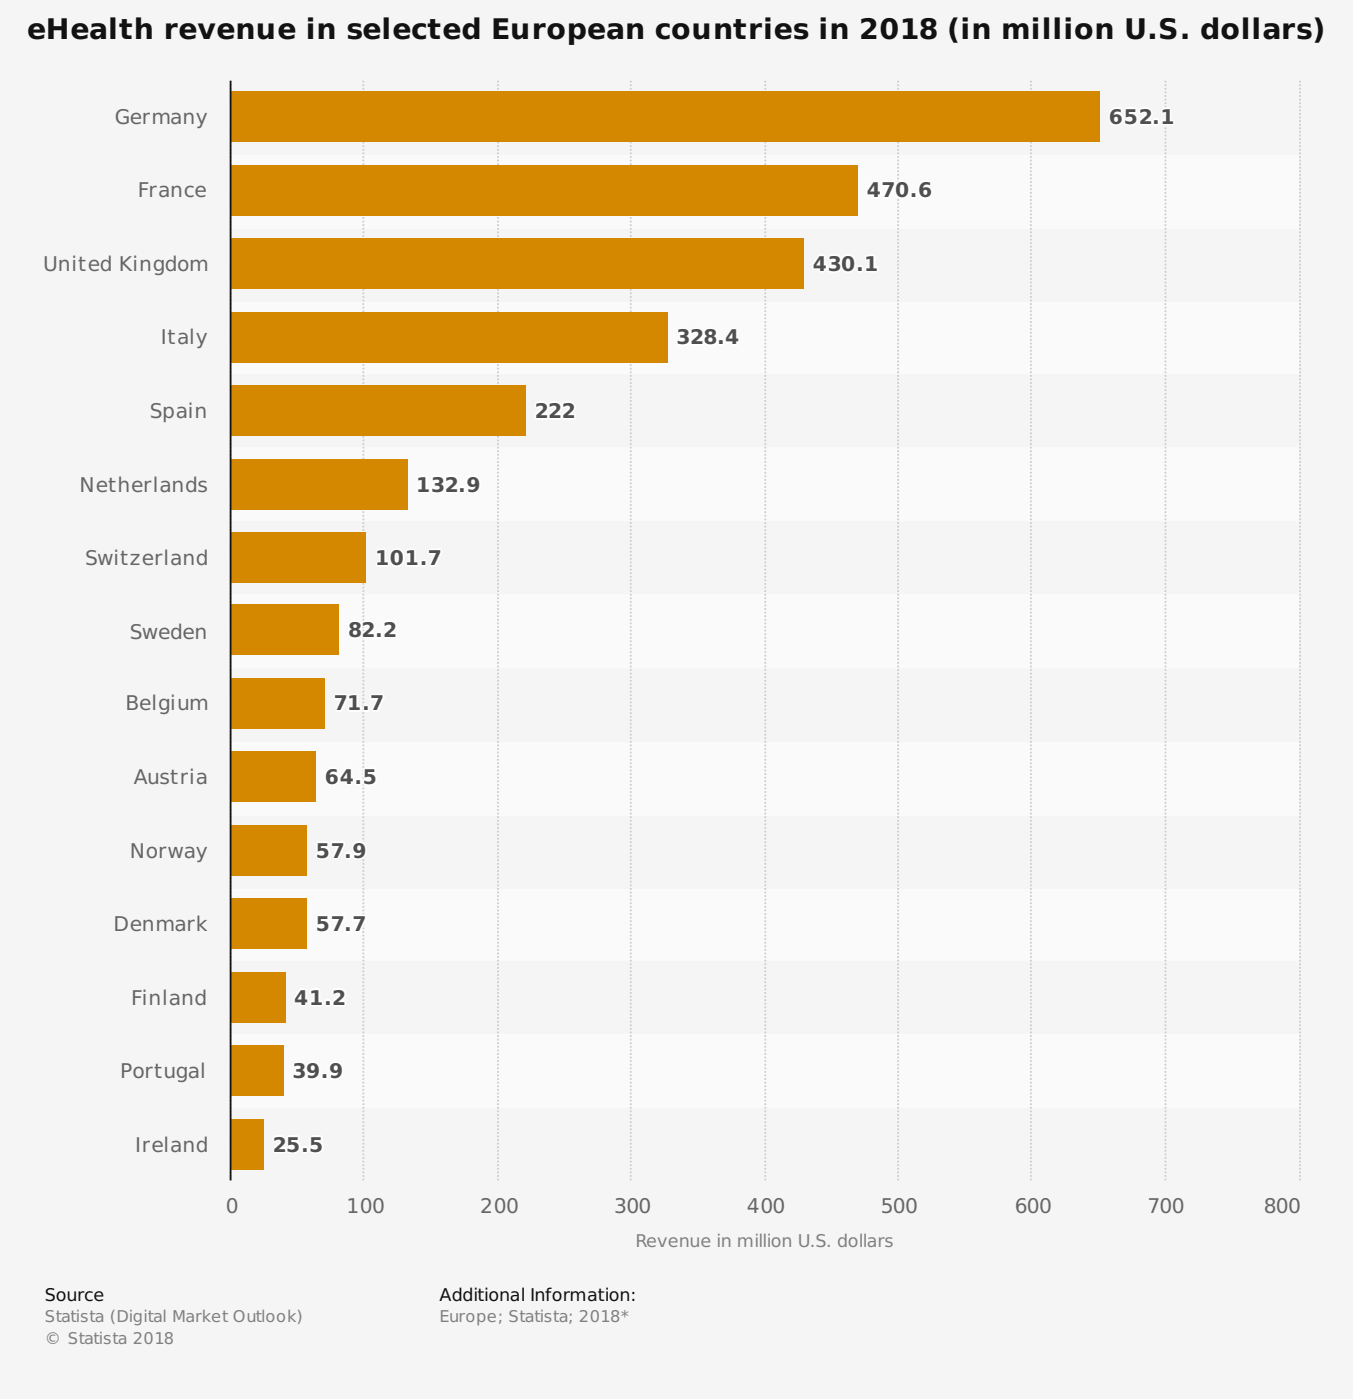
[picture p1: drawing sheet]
<svg xmlns="http://www.w3.org/2000/svg" width="353mm" height="365mm" viewBox="0 0 353 365" stroke-linecap="round" stroke-linejoin="round" font-family="sans-serif">
<path d="M0 0h352.8v364.8h-352.8z" fill="#f5f5f5"/>
<g fill="#fafafa">
<path d="M60.4 40.5h278.3v19.2h-278.3z"/>
<path d="M60.4 78.8h278.3v18.8h-278.3z"/>
<path d="M60.4 116.7h278.3v19.2h-278.3z"/>
<path d="M60.4 155.1h278.3v19.2h-278.3z"/>
<path d="M60.4 193.5h278.3v19.1h-278.3z"/>
<path d="M60.4 231.8h278.3v18.7h-278.3z"/>
<path d="M60.4 269.7h278.3v19.2h-278.3z"/>
</g>
<path d="M60.1 21.1v286.8M94.7 21.1v286.8M129.8 21.1v286.8M164.5 21.1v286.8M199.5 21.1v286.8M234.2 21.1v286.8M268.8 21.1v286.8M303.9 21.1v286.8M339 21.1v286.8" fill="none" stroke="#cdcdcd" stroke-width=".47" stroke-dasharray=".5 .5" stroke-linecap="butt"/>
<g fill="#d38800">
<path d="M60.3 23.9h226.5v13.1h-226.5z"/>
<path d="M60.3 43h163.3v13.1h-163.3z"/>
<path d="M60.3 62.2h149.3v13.1h-149.3z"/>
<path d="M60.3 81.4h113.7v13.1h-113.7z"/>
<path d="M60.3 100.6h76.8v13.1h-76.8z"/>
<path d="M60.3 119.8h45.9v13.1h-45.9z"/>
<path d="M60.3 139h35.1v13.1h-35.1z"/>
<path d="M60.3 157.7h28.1v13.1h-28.1z"/>
<path d="M60.3 176.9h24.4v13.1h-24.4z"/>
<path d="M60.3 196h22v13.1h-22z"/>
<path d="M60.3 215.2h19.7v13.1h-19.7z"/>
<path d="M60.3 234.4h19.7v13.1h-19.7z"/>
<path d="M60.3 253.6h14.1v13.1h-14.1z"/>
<path d="M60.3 272.8h13.6v13.1h-13.6z"/>
<path d="M60.3 292h8.5v13.1h-8.5z"/>
</g>
<g fill="none" stroke="#fff" stroke-width=".94">
<path d="M290 28.9a2.3 2.3 0 0 1 2.3-.4v.7a1.17 1.17 0 0 0-1.9 .8 1.36 1.36 0 0 1 2.2 .9 1.36 1.36 0 0 1-1.9 1.4 2.14 2.14 0 0 1-.7-3.4zM293.6 28.4h2.5v.8h-1.7v.6a1.4 1.4 0 0 1 2 1.2 1.4 1.4 0 0 1-1.9 1.4l-1.1-.3v-.8l.2 .1a.91 .91 0 0 0 1.1 .3 .91 .91 0 0 0 .5-1 1.46 1.46 0 0 0-1.6-.1zM297.3 28.6l.5-.1a1.54 1.54 0 0 1 2.3 1.2l-.4 .7-1.3 1.1h1.7v.8h-2.8v-.8l1.4-1.2a.75 .75 0 0 0 .2-1.1 .75 .75 0 0 0-1.2 0l-.4 .2zM301 31.3h.9v1h-.9zM303.1 28.6l1.9-.2v3.2h.9v.7h-2.7v-.7h.9v-2.5l-1 .2zM227.8 47.6h1.1v2.4h.5v.8h-.5v.7h-1v-.7h-1.7v-.9zM227.9 48.4v1.6h-1.1zM230.2 47.6h2.9v.6l-1.5 3.3h-.9l1.4-3.2h-1.9zM234.1 48.1a1.62 1.62 0 0 1 1.9-.4 1.62 1.62 0 0 1 .8 1.8 1.63 1.63 0 0 1-1.6 2 1.63 1.63 0 0 1-1.6-2zM234.9 48.3a.65 .65 0 0 1 .8 .1 .65 .65 0 0 1 .1 .8 1.27 1.27 0 0 1-.6 1.7 1.27 1.27 0 0 1-.6-1.7zM237.8 50.5h.9v1h-.9zM240.2 48.1a2.3 2.3 0 0 1 2.3-.4v.7a1.17 1.17 0 0 0-1.8 .8 1.36 1.36 0 0 1 2.1 .9 1.36 1.36 0 0 1-1.9 1.4 2.14 2.14 0 0 1-.7-3.4z"/>
<path d="M213.7 66.8h1.1v2.4h.6v.7h-.6v.7h-.9v-.7h-1.7v-.8zM213.9 67.6v1.6h-1.1zM216.3 66.9l.6-.1a1.56 1.56 0 0 1 2.1 .9l-.2 .6-.5 .3a1.1 1.1 0 0 1 .8 1.3 1.1 1.1 0 0 1-1.3 .8l-1.6-.2v-.7l.5 .2a.78 .78 0 0 0 .9 0 .78 .78 0 0 0 .4-.8l-1.2-.2v-.7h.5a.54 .54 0 0 0 .7-.5 .54 .54 0 0 0-.8-.4l-.9 .2zM220 67.2a1.62 1.62 0 0 1 2-.3 1.62 1.62 0 0 1 .8 1.8 1.63 1.63 0 0 1-1.6 2 1.63 1.63 0 0 1-1.6-2zM220.9 67.5a.65 .65 0 0 1 .7 .1 .65 .65 0 0 1 .2 .8 1.27 1.27 0 0 1-.6 1.6 1.27 1.27 0 0 1-.6-1.6zM223.8 69.7h.9v.9h-.9zM225.9 67l1.9-.2v3.2h.9v.6h-2.7v-.6h.9v-2.5l-1 .2zM176.9 86.1l.6-.2a1.56 1.56 0 0 1 2.1 1l-.2 .5-.5 .4a1.1 1.1 0 0 1 .7 1.3 1.1 1.1 0 0 1-1.3 .8l-1.6-.2v-.8l.6 .3a.78 .78 0 0 0 .9 0 .78 .78 0 0 0 .4-.8l-1.2-.2v-.7h.4a.54 .54 0 0 0 .8-.5 .54 .54 0 0 0-.9-.4l-.8 .2zM180.3 86.1l.5-.1a1.54 1.54 0 0 1 2.3 1.3l-.4 .7-1.3 1.1h1.7v.7h-2.8v-.7l1.4-1.2a.75 .75 0 0 0 .2-1.2 .75 .75 0 0 0-1.2 .1l-.4 .2zM184 86.4a1.84 1.84 0 0 1 2.7 .2l-.1 .7-.6 .5a1.13 1.13 0 0 1 .7 1.4 1.13 1.13 0 0 1-1.4 .7 1.13 1.13 0 0 1-1.5-.7 1.13 1.13 0 0 1 .8-1.4 .9 .9 0 0 1-.6-1.4zM187.5 88.8h.9v1h-.9zM190.9 86h1.1v2.4h.5v.7h-.5v.7h-1v-.7h-1.7v-.8z"/>
<path d="M191 86.8v1.6h-1.1zM139.9 105.3l.4-.1a1.54 1.54 0 0 1 2.3 1.2l-.4 .7-1.2 1.2h1.7v.7h-2.9v-.7l1.5-1.3a.75 .75 0 0 0 .1-1.1 .75 .75 0 0 0-1.1 0l-.4 .3zM143.4 105.3l.4-.1a1.54 1.54 0 0 1 2.3 1.2l-.4 .7-1.2 1.2h1.7v.7h-2.8v-.7l1.4-1.3a.75 .75 0 0 0 .1-1.1 .75 .75 0 0 0-1.1 0l-.4 .3zM146.9 105.3l.5-.1a1.54 1.54 0 0 1 2.3 1.2l-.4 .7-1.3 1.2h1.7v.7h-2.8v-.7l1.4-1.3a.75 .75 0 0 0 .2-1.1 .75 .75 0 0 0-1.2 0l-.4 .3zM109.1 124.5l1.9-.2v3.2h.9v.7h-2.7v-.7h.8v-2.5l-.9 .2zM112.9 124.4l.6-.1a1.56 1.56 0 0 1 2.1 1l-.2 .5-.5 .3a1.1 1.1 0 0 1 .8 1.3 1.1 1.1 0 0 1-1.3 .9l-1.6-.2v-.8l.5 .2a.78 .78 0 0 0 .9 .1 .78 .78 0 0 0 .4-.8l-1.2-.3v-.6h.5a.54 .54 0 0 0 .7-.6 .54 .54 0 0 0-.8-.3l-.9 .2zM116.4 124.5l.4-.1a1.54 1.54 0 0 1 2.3 1.2l-.4 .7-1.2 1.2h1.7v.7h-2.8v-.7l1.4-1.3a.75 .75 0 0 0 .1-1.1 .75 .75 0 0 0-1.1 0l-.4 .2zM120 127.2h1v1h-1zM122.3 124.6a1.63 1.63 0 0 1 1.9-.1 1.63 1.63 0 0 1 .7 1.7 1.96 1.96 0 0 1-2.8 1.9v-.7a1.18 1.18 0 0 0 1.9-.8 1.32 1.32 0 0 1-1.8-.1 1.32 1.32 0 0 1 .1-1.9zM98.4 143.7l1.8-.2v3.2h.9v.7h-2.7v-.7h.9v-2.5l-.9 .2zM102.3 144a1.62 1.62 0 0 1 2-.4 1.62 1.62 0 0 1 .8 1.9 1.63 1.63 0 0 1-1.6 2 1.63 1.63 0 0 1-1.6-2zM103.2 144.3a.65 .65 0 0 1 .7 0 .65 .65 0 0 1 .2 .8 1.27 1.27 0 0 1-.6 1.7 1.27 1.27 0 0 1-.6-1.7z"/>
<path d="M106.1 143.7l1.9-.2v3.2h.9v.7h-2.7v-.7h.8v-2.5l-.9 .2zM110 146.4h.9v1h-.9zM111.9 143.5h2.9v.6l-1.5 3.3h-1l1.5-3.1h-1.9zM91.3 162.6a1.84 1.84 0 0 1 2.7 .3v.7l-.7 .4a1.13 1.13 0 0 1 .7 1.5 1.13 1.13 0 0 1-1.4 .7 1.13 1.13 0 0 1-1.4-.7 1.13 1.13 0 0 1 .7-1.5 .9 .9 0 0 1-.6-1.4zM94.7 162.4l.5-.1a1.54 1.54 0 0 1 2.3 1.2l-.4 .7-1.3 1.2h1.7v.7h-2.8v-.7l1.4-1.3a.75 .75 0 0 0 .2-1.1 .75 .75 0 0 0-1.2 0l-.4 .2zM98.4 165.1h.9v1h-.9zM100.4 162.4l.4-.1a1.54 1.54 0 0 1 2.3 1.2l-.4 .7-1.2 1.2h1.7v.7h-2.8v-.7l1.4-1.3a.75 .75 0 0 0 .1-1.1 .75 .75 0 0 0-1.1 0l-.4 .2zM87.4 181.4h2.9v.6l-1.5 3.3h-1l1.4-3.1h-1.8zM91.1 181.6l1.9-.2v3.2h.9v.7h-2.7v-.7h.9v-2.5l-1 .2zM95 184.3h.9v1h-.9zM96.9 181.4h2.9v.6l-1.5 3.3h-1l1.5-3.1h-1.9zM82.9 219.8h2.5v.7h-1.7v.6a1.4 1.4 0 0 1 2 1.2 1.4 1.4 0 0 1-1.9 1.4l-1-.2v-.8l.2 .1a.91 .91 0 0 0 1.1 .2 .91 .91 0 0 0 .5-1 1.46 1.46 0 0 0-1.7 0z"/>
<path d="M85.5 201.1a2.3 2.3 0 0 1 2.3-.4v.7a1.17 1.17 0 0 0-1.8 .8 1.36 1.36 0 0 1 2.1 .9 1.36 1.36 0 0 1-1.9 1.4 2.14 2.14 0 0 1-.7-3.4zM86.6 219.8h2.9v.5l-1.5 3.3h-1l1.4-3.1h-1.8zM90.3 200.6h1.2v2.4h.5v.8h-.5v.7h-1v-.7h-1.7v-.9zM90.5 201.4v1.6h-1.1zM93 203.5h.9v1h-.9zM95.1 200.6h2.5v.7h-1.7v.6a1.4 1.4 0 0 1 2 1.2 1.4 1.4 0 0 1-1.9 1.4l-1-.2v-.8l.2 .1a.91 .91 0 0 0 1.1 .3 .91 .91 0 0 0 .5-1 1.46 1.46 0 0 0-1.7-.1zM82.9 239h2.5v.7h-1.7v.6a1.4 1.4 0 0 1 2 1.2 1.4 1.4 0 0 1-1.9 1.4l-1-.3v-.7l.2 .1a.91 .91 0 0 0 1.1 .2 .91 .91 0 0 0 .5-1 1.46 1.46 0 0 0-1.7-.1zM86.6 239h2.9v.5l-1.5 3.3h-1l1.4-3.1h-1.8zM90.3 222.6h.9v1h-.9zM92.2 239h2.9v.5l-1.5 3.3h-.9l1.4-3.1h-1.9zM92.6 220.1a1.63 1.63 0 0 1 1.9-.2 1.63 1.63 0 0 1 .7 1.8 1.96 1.96 0 0 1-2.8 1.9v-.8a1.18 1.18 0 0 0 1.9-.7 1.32 1.32 0 0 1-1.9-.2 1.32 1.32 0 0 1 .2-1.8zM78.5 258.1h1.1v2.5h.6v.7h-.6v.7h-.9v-.7h-1.7v-.8z"/>
<path d="M78.7 259v1.6h-1.1zM81.2 258.3l1.9-.2v3.2h.8v.7h-2.7v-.7h.9v-2.5l-.9 .2zM87 258.3l.5-.1a1.54 1.54 0 0 1 2.3 1.2l-.4 .7-1.3 1.2h1.7v.7h-2.8v-.7l1.4-1.3a.75 .75 0 0 0 .2-1.1 .75 .75 0 0 0-1.2 0l-.4 .3zM90.3 241.8h.9v1h-.9zM76.8 277.4l.6-.1a1.56 1.56 0 0 1 2 1l-.1 .5-.6 .3a1.1 1.1 0 0 1 .8 1.3 1.1 1.1 0 0 1-1.3 .8l-1.6-.1v-.8l.6 .2a.78 .78 0 0 0 .9 .1 .78 .78 0 0 0 .3-.8l-1.1-.3v-.6h.4a.54 .54 0 0 0 .7-.6 .54 .54 0 0 0-.8-.4l-.8 .3zM80.5 277.6a1.63 1.63 0 0 1 1.9-.1 1.63 1.63 0 0 1 .7 1.7 1.96 1.96 0 0 1-2.8 1.9v-.7a1.18 1.18 0 0 0 1.9-.8 1.32 1.32 0 0 1-1.8-.1 1.32 1.32 0 0 1 .1-1.9zM85 261h1v1h-1zM86.5 277.6a1.63 1.63 0 0 1 1.9-.1 1.63 1.63 0 0 1 .7 1.7 1.96 1.96 0 0 1-2.8 1.9v-.7a1.18 1.18 0 0 0 1.9-.8 1.32 1.32 0 0 1-1.8-.1 1.32 1.32 0 0 1 .1-1.9zM71.5 296.7l.5-.2a1.54 1.54 0 0 1 2.3 1.3l-.4 .7-1.3 1.1h1.7v.8h-2.8v-.8l1.4-1.2a.75 .75 0 0 0 .2-1.1 .75 .75 0 0 0-1.1 0l-.5 .2zM75.2 296.5h2.5v.7h-1.7v.6a1.4 1.4 0 0 1 2 1.3 1.4 1.4 0 0 1-1.9 1.3l-1-.2v-.8l.2 .1a.91 .91 0 0 0 1.1 .3 .91 .91 0 0 0 .5-1 1.46 1.46 0 0 0-1.7-.1zM79.1 299.4h.9v1h-.9zM81.2 296.5h2.5v.7h-1.7v.6a1.4 1.4 0 0 1 2 1.3 1.4 1.4 0 0 1-1.9 1.3l-1-.2v-.8l.2 .1a.91 .91 0 0 0 1.1 .3 .91 .91 0 0 0 .5-1 1.46 1.46 0 0 0-1.7-.1z"/>
<path d="M84.2 280.2h.9v1h-.9z"/>
<circle cx="291.1" cy="31" r=".63"/>
<circle cx="241.3" cy="50.2" r=".63"/>
<circle cx="185.3" cy="88.7" r=".6"/>
<circle cx="185.3" cy="87" r=".5"/>
<circle cx="123.4" cy="125.6" r=".63"/>
<circle cx="92.6" cy="165" r=".6"/>
<circle cx="92.6" cy="163.3" r=".5"/>
<circle cx="86.6" cy="203.2" r=".63"/>
<circle cx="93.6" cy="221.1" r=".63"/>
<circle cx="81.6" cy="278.6" r=".63"/>
<circle cx="87.5" cy="278.6" r=".63"/>
</g>
<path d="M60.1 21.1v286.8" fill="none" stroke="#121212" stroke-width=".47"/>
<text font-size="7.4" fill="#121212" x="7.1" y="10.3">eHealth revenue in selected European countries in 2018 (in million U.S. dollars)</text>
<g font-size="5.3" fill="#666">
<text x="29.9" y="32.3">Germany</text>
<text x="35.9" y="51.5">France</text>
<text x="11.2" y="70.6">United Kingdom</text>
<text x="41.9" y="89.8">Italy</text>
<text x="39.1" y="109">Spain</text>
<text x="20.8" y="128.2">Netherlands</text>
<text x="22.2" y="147.4">Switzerland</text>
<text x="33.8" y="166.6">Sweden</text>
<text x="32.8" y="185.3">Belgium</text>
<text x="34.9" y="204.5">Austria</text>
<text x="33.8" y="223.6">Norway</text>
<text x="29.6" y="242.8">Denmark</text>
<text x="34.2" y="262">Finland</text>
<text x="31.3" y="281.2">Portugal</text>
<text x="35.2" y="300.4">Ireland</text>
<text x="58.9" y="316.4">0</text>
<text x="90.3" y="316.4">100</text>
<text x="125.2" y="316.4">200</text>
<text x="160.2" y="316.4">300</text>
<text x="194.7" y="316.4">400</text>
<text x="229.7" y="316.4">500</text>
<text x="264.6" y="316.4">600</text>
<text x="299.2" y="316.4">700</text>
<text x="329.5" y="316.4">800</text>
</g>
<g font-size="5.3" fill="#fff">
<text x="289.1" y="32.3">652.1</text>
<text x="226" y="51.5">470.6</text>
<text x="211.9" y="70.6">430.1</text>
<text x="176.4" y="89.8">328.4</text>
<text x="139.4" y="109">222</text>
<text x="108.5" y="128.2">132.9</text>
<text x="97.8" y="147.4">101.7</text>
<text x="90.8" y="166.1">82.2</text>
<text x="87" y="185.3">71.7</text>
<text x="84.7" y="204.5">64.5</text>
<text x="82.3" y="223.6">57.9</text>
<text x="82.3" y="242.8">57.7</text>
<text x="76.7" y="262">41.2</text>
<text x="76.3" y="281.2">39.9</text>
<text x="71.1" y="300.4">25.5</text>
</g>
<text font-size="4.6" fill="#808080" x="165.7" y="325.2">Revenue in million U.S. dollars</text>
<g font-size="4.6" fill="#121212">
<text x="11.7" y="339.2">Source</text>
<text x="114.6" y="339.2">Additional Information:</text>
</g>
<g font-size="4.2" fill="#808080">
<text x="11.7" y="344.8">Statista (Digital Market Outlook)</text>
<text x="114.6" y="344.8">Europe; Statista; 2018*</text>
<text x="11.7" y="350.4">© Statista 2018</text>
</g>
</svg>
